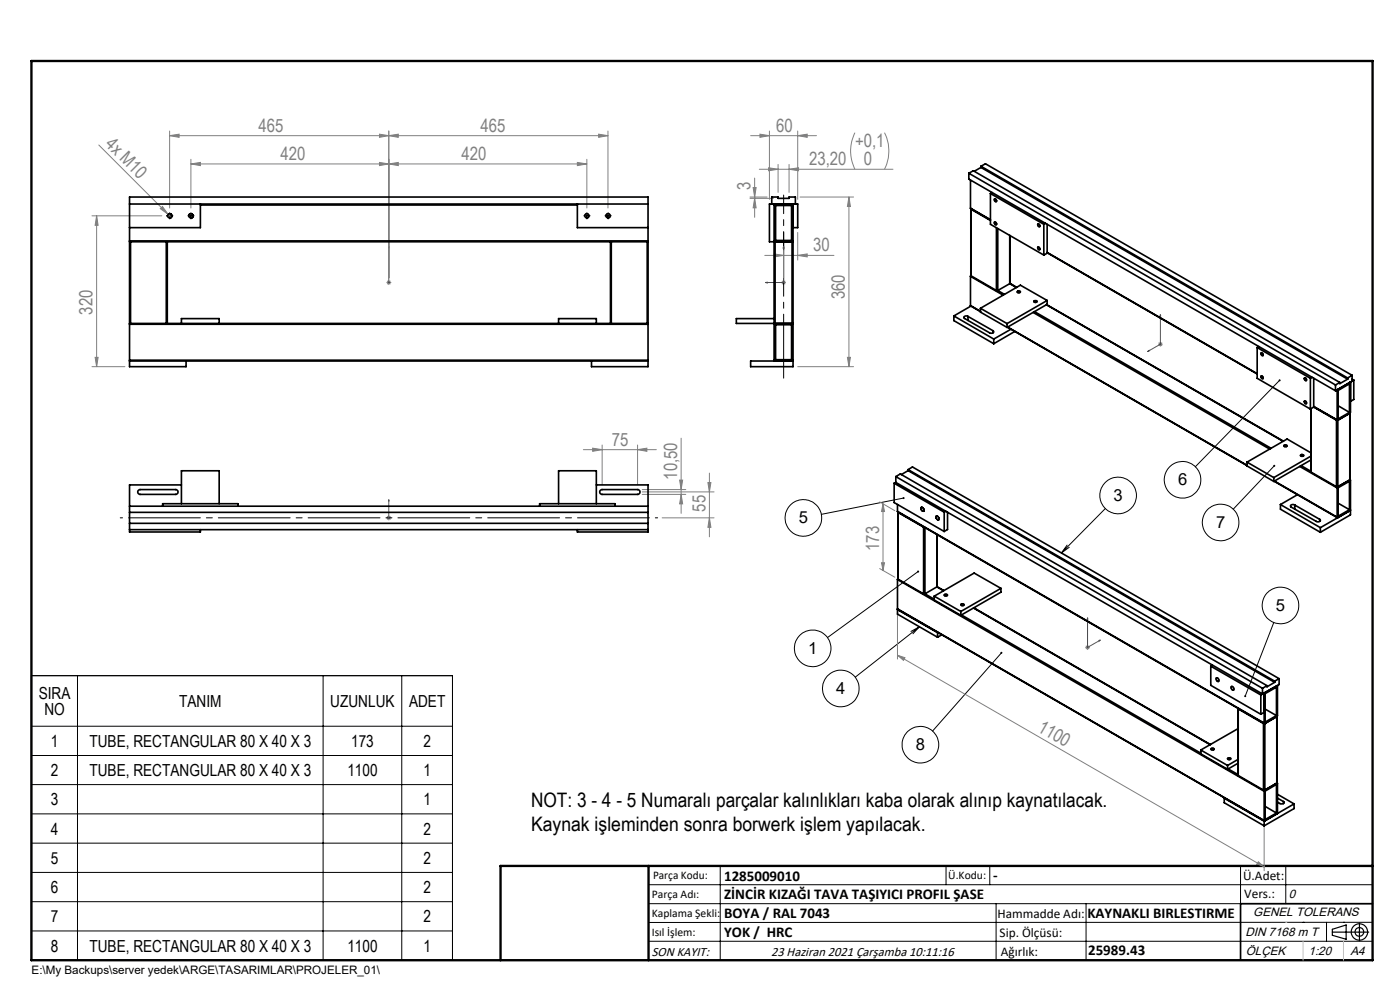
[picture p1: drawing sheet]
<svg xmlns="http://www.w3.org/2000/svg" width="297mm" height="210mm" viewBox="0 0 297 210" stroke-linecap="round" stroke-linejoin="round" font-family="sans-serif">
<g fill="none" stroke="#000" stroke-width=".21">
<path d="M35.5 45.9a.5 .5 0 0 1 .5-.6 .5 .5 0 0 1 .5 .5 .5 .5 0 0 1-.6 .5M35.7 45.8h.5M36 45.5v.5M40 45.9a.51 .51 0 0 1 .4-.6 .51 .51 0 0 1 .6 .5 .51 .51 0 0 1-.6 .5M40.3 45.8h.4M40.5 45.5v.5M124 45.9a.51 .51 0 0 1 .4-.6 .51 .51 0 0 1 .6 .5 .51 .51 0 0 1-.6 .5M124.2 45.8h.5M124.5 45.5v.5M128.5 45.9a.51 .51 0 0 1 .5-.6 .51 .51 0 0 1 .5 .5 .51 .51 0 0 1-.6 .5M128.7 45.8h.6M129 45.5v.5"/>
<path d="M211 42.1a.36 .36 0 0 1 .4 .3 .36 .36 0 0 1-.2 .4l-.3-.3zM211 47.1v-.1a.36 .36 0 0 1 .4 .3 .36 .36 0 0 1-.2 .4l-.3-.3zM220.1 52.3a.38 .38 0 0 1 .5 .3 .38 .38 0 0 1-.2 .4l-.2-.2zM220.1 47.4a.38 .38 0 0 1 .5 .3 .38 .38 0 0 1-.2 .4l-.2-.2zM215.8 61.8l.1-.1a.3 .3 0 0 1 .4-.1 .3 .3 0 0 1 .1 .5 .38 .38 0 0 1-.6-.3zM219.3 63.8h.2a.33 .33 0 0 1 .3-.1 .33 .33 0 0 1 .2 .4 .4 .4 0 0 1-.4 .1 .4 .4 0 0 1-.3-.4zM267.5 79.8a.38 .38 0 0 1 .4 .1 .38 .38 0 0 1 0 .5 .51 .51 0 0 1-.4-.6zM267.5 74.9a.38 .38 0 0 1 .4 .1 .38 .38 0 0 1 0 .5 .51 .51 0 0 1-.4-.6zM270.3 98.8l-8.7 9.2M271.5 80.7l-17.9 18.3M272.3 94.5l.1-.1a.32 .32 0 0 1 .4-.1 .32 .32 0 0 1 .1 .4 .4 .4 0 0 1-.6-.2zM275.9 96.5a.33 .33 0 0 1 .4-.2 .33 .33 0 0 1 .2 .5 .36 .36 0 0 1-.4 0 .36 .36 0 0 1-.2-.3z"/>
<path d="M276.7 80.1a.42 .42 0 0 1 .4 .2 .42 .42 0 0 1 0 .5l-.4-.3zM276.7 85a.42 .42 0 0 1 .4 .2 .42 .42 0 0 1 0 .5l-.4-.3zM191.7 105.6l-17.5 3.5M195.4 107.6a.54 .54 0 0 1 .6 .3 .54 .54 0 0 1-.1 .6 .63 .63 0 0 1-.5-.9zM198.6 109.5a.51 .51 0 0 1 .5 .2 .51 .51 0 0 1-.1 .6 .66 .66 0 0 1-.4-.8zM226.4 115.6l-1.2 1.7M226.8 116.1l-1.6 1.2M234.5 107.9l-9.3 9.4M194.8 121.2l-19.3 14M195.1 133l-13.7 10.6M195.1 133l-1.4 1.4M195.1 133l-1.8 .9"/>
<path d="M200.3 126.1a.35 .35 0 0 1 .4-.1 .35 .35 0 0 1 .2 .4 .36 .36 0 0 1-.4 .1 .36 .36 0 0 1-.2-.4zM203.8 128.2l.2-.1a.29 .29 0 0 1 .4 0 .29 .29 0 0 1 .1 .3 .38 .38 0 0 1-.4 .2 .38 .38 0 0 1-.3-.4zM212.4 138.5l-14.6 16.6M270.2 132l-6 15.7M6.7 143.3h89.3v60.4h-89.3zM6.7 154h89.3M16.4 143.3v60.4M68.5 143.3v60.4M85.2 143.3v60.4M256.9 158.8l.2-.1a.31 .31 0 0 1 .3 0 .31 .31 0 0 1 .1 .4h-.1a.33 .33 0 0 1-.4 0 .33 .33 0 0 1-.1-.3zM258 143.8a.48 .48 0 0 1 .6 .2 .48 .48 0 0 1-.2 .6h-.1a.63 .63 0 0 1-.3-.8zM261.2 145.6a.5 .5 0 0 1 .5 .3 .5 .5 0 0 1-.1 .6 .66 .66 0 0 1-.4-.9z"/>
<path d="M6.7 160.3h89.3M6.7 166.4h89.3M6.7 172.6h89.3M6.7 178.8h89.3M260.5 160.8l.1-.1a.3 .3 0 0 1 .4 0 .3 .3 0 0 1 .1 .4h-.1a.34 .34 0 0 1-.4 .1 .34 .34 0 0 1-.2-.4zM6.7 185.1h89.3M6.7 191.3h89.3M6.7 197.5h89.3M137.6 187.7h153.6M137.6 191.7h153.6M137.6 199.7h153.6M152.8 183.7v20"/>
<path d="M200.7 183.7v4M210 183.7v4M211.3 191.7v12M230.4 191.7v12M263.2 183.7v20M272.8 183.7v8M276.4 195.6h.1M281.4 195.6v4.1M285 195.6h.1M291.2 195.6l-153.6 .1"/>
<circle cx="170.4" cy="109.9" r="3.9"/>
<circle cx="237.2" cy="105.1" r="3.9"/>
<circle cx="250.9" cy="101.8" r="3.9"/>
<circle cx="259" cy="110.8" r="3.9"/>
<circle cx="172.4" cy="137.5" r="3.9"/>
<circle cx="271.7" cy="128.4" r="3.9"/>
<circle cx="178.4" cy="146" r="3.9"/>
<circle cx="195.3" cy="158" r="3.9"/>
</g>
<g fill="none" stroke="#000" stroke-width=".25">
<path d="M282.6 197.7h7.8M282.6 197.1l3-.9v3l-3-.8zM288.4 195.8v3.8M106.2 203.7h185"/>
<circle cx="288.4" cy="197.7" r="1.74"/>
<circle cx="288.4" cy="197.7" r=".93"/>
</g>
<g fill="none" stroke="#00f" stroke-width=".21">
<path d="M82.5 59.9v.1zM82.5 52.2v.4v-.4M82.5 59.9h.1M82.5 52.2v7.7M162.4 59.9h.4v.1zM166.2 52.2l.1 .4h-.2zM166.2 52.2v7.7h-3.8M243.5 74.6l.2-.2v.1zM246.2 66.7v.3l-.1 .1zM246.2 66.7v6.3l-2.7 1.6M82.5 106v.4v-.4M82.5 109.8v.2z"/>
<path d="M82.5 109.8h.1M82.5 106v3.8M230.7 131v6.3l2.7-1.5M230.7 131l.1 .3-.2 .1zM233.2 135.8h.2l-.2 .2z"/>
</g>
<g fill="none" stroke="#808080" stroke-width=".21">
<path d="M21 30.8l15.3 15.3M36 28.8l2-.3v.6zM36 27.8v16.3M36 28.8h93M40.5 34.8l2-.3v.6zM40.5 33.8v10.3M40.5 34.8h84M80.5 34.5l2 .3-2 .3zM80.5 28.5l2 .3-2 .3zM82.5 34.8l2-.3v.6zM82.5 28.8l2-.3v.6zM82.5 27.8v31.1"/>
<path d="M122.5 34.5l2 .3-2 .3zM124.5 33.8v10.3M127 28.5l2 .3-2 .3zM129 27.8v16.3M159.2 28.8h14M159.8 39.8h.6l-.3 2zM160.1 37.8v8.3M161.1 35.9h28.3M161.2 28.5l2 .3-2 .3zM163.1 35.6l2 .3-2 .3zM163.2 27.8v14.5M165.1 34.9v5.9"/>
<path d="M167.4 35.9l2-.3v.6zM167.4 34.9v5.9M169.2 28.8l2-.3v.6zM169.2 27.8v14.5M181.4 28.1a8.6 8.6 0 0 0 0 7.8M187.6 28.1a8.6 8.6 0 0 1 0 7.8M19.5 45.8h14.8M20.5 45.8l.3 2h-.6zM20.5 45.8v32M34 44.3l.5-.5 1.1 1.6zM82 59.9h1M82.1 59.6l.7 .7"/>
<path d="M82.5 59.4v1.1M82.8 59.6l-.7 .7M159.1 42.1h5M159.1 41.8h3.6M160.1 42.1l.3 2h-.6zM162.2 54.2h14.7M164.2 53.9l2 .3-2 .3zM165.7 59.9h1M165.9 59.6l.7 .7M166.2 53.2v5.7M166.2 59.4v1.1M166.6 59.6l-.7 .7"/>
<path d="M169.2 54.2l2-.3v.6zM169.2 49.3v5.9M169.7 41.8h11.4M180.1 41.8l.3 2h-.6zM180.1 41.8v36M19.5 77.8h7M20.2 75.8h.6l-.3 2zM169.2 77.8h11.9M179.8 75.8h.6l-.3 2zM245.7 73h1M245.8 72.7l.7 .7M246.2 72.5v1"/>
<path d="M246.5 72.7l-.7 .7M123.8 95.4h15.4M125.7 95.1l2 .3-2 .3zM127.7 94.4v8.4M135.3 95.4l1.9-.3v.6zM135.3 94.4v8.4M144.5 92.9v16M82 109.8h1M82.1 109.5l.7 .7M82.5 109.4v1M82.8 109.5l-.7 .7M136.2 104.3h15.3"/>
<path d="M136.2 104.9h9.3M136.2 103.8h9.3M140.5 109.8h11M144.2 101.8h.6l-.3 2zM144.5 104.9l.3 2h-.6zM150.2 102.4h.6l-.3 1.9zM150.5 109.8l.3 2.1h-.6zM150.5 100.4v13.5M186.6 106.5l3.2 1.8M187 119.4h.6l-.3 1.6zM187.3 106.9l.3 1.6h-.6zM187.3 106.9v14.1"/>
<path d="M186.6 120.6l3.2 1.8M190.4 139l1.6 .5-.3 .6zM190.4 130v9.8M190.4 139l77.8 44.9M230.2 137.3h1M230.4 137l.7 .7M230.7 136.8v1.1M231.1 137l-.7 .7M268.2 174.9v9.8M266.9 182.8l1.3 1.1-1.6-.5z"/>
</g>
<g fill="none" stroke="#000" stroke-width=".21" stroke-dasharray="15.2 1.3 1.3 1.3">
<path d="M35.5 45.8h-.2M36 45.3v-.2M36 46.3v.1M36.5 45.8h.2M40 45.8h-.2M40.5 45.3v-.2M40.5 46.3v.1M41 45.8h.2M124 45.8h-.2M124.5 45.3v-.2M124.5 46.3v.1M125 45.8h.2"/>
<path d="M128.5 45.8h-.2M129 45.3v-.2M129 46.3v.1M129.5 45.8h.2"/>
</g>
<path d="M166.2 53.1v-11.7" fill="none" stroke="#000" stroke-width=".21" stroke-dasharray="15.2 1.3 1.3 1.3" stroke-dashoffset="11.3"/>
<path d="M166.2 80.2v-30.9" fill="none" stroke="#000" stroke-width=".21" stroke-dasharray="15.2 1.3 1.3 1.3" stroke-dashoffset="1.7"/>
<path d="M25.5 109.8h114" fill="none" stroke="#000" stroke-width=".21" stroke-dasharray="15.2 1.3 1.3 1.3" stroke-dashoffset="-1.8"/>
<path d="M291.2 191.7h-28v12" fill="none" stroke="#000" stroke-width=".35"/>
<path d="M6.7 12.9h284.5v190.8h-284.5zM137.6 183.7v20M291.2 183.7h-185v20" fill="none" stroke="#000" stroke-width=".5"/>
<path d="M276.4 199.7v4M285 199.7v4" fill="none" stroke="#c0c0c0" stroke-width=".21"/>
<path d="M272.8 195.6h.1" fill="none" stroke="#c0c0c0" stroke-width=".25"/>
<path d="M191.5 105.5v.1a.21 .21 0 0 0 .2 .3 .21 .21 0 0 0 .2-.3h-.2h.2l-.2-.2zM194.6 121.1a.22 .22 0 0 0 0 .3 .22 .22 0 0 0 .3 0 .22 .22 0 0 0 0-.3l-.1 .1 .1-.1zM212.3 138.3a.22 .22 0 0 0-.1 .3 .22 .22 0 0 0 .4 .1 .22 .22 0 0 0 0-.4l-.2 .2 .2-.2zM264 147.5v.3l.2-.1-.1 .2 .2-.1v-.3zM270.2 98.7l-.1 .1a.21 .21 0 0 0 .3 .2 .21 .21 0 0 0 .1-.3l-.2 .1 .1-.2zM271.4 80.5a.21 .21 0 0 0-.1 .3 .21 .21 0 0 0 .3 0 .21 .21 0 0 0 0-.3l-.1 .2 .1-.2z" fill="#000"/>
<g fill="#00f">
<path d="M82.5 59.9v.1zM82.5 52.2v.4z"/>
<path d="M243.5 74.6l.2-.1v-.1zM246.2 66.7l-.1 .4 .1-.1z"/>
<path d="M162.4 59.9l.4 .1v-.1zM166.2 52.2l-.1 .4h.2z"/>
<path d="M82.5 106v.4zM82.5 109.8v.2z"/>
<path d="M233.2 135.8h.2l-.2 .2zM230.7 131l.1 .3-.2 .1z"/>
</g>
<g fill="#808080">
<path d="M34 44.3l.5-.5 1.1 1.6z"/>
<path d="M266.9 182.8l1.3 1.1-1.6-.5zM190.4 139l1.6 .5-.3 .6z"/>
<path d="M167.4 35.9l2-.3v.6zM163.1 35.6l2 .3-2 .3z"/>
<path d="M80.5 34.5l2 .3-2 .3zM40.5 34.8l2-.3v.6zM80.5 28.5l2 .3-2 .3zM36 28.8l2-.3v.6z"/>
<path d="M82.5 34.8l2-.3v.6zM122.5 34.5l2 .3-2 .3zM82.5 28.8l2-.3v.6zM127 28.5l2 .3-2 .3z"/>
<path d="M161.2 28.5l2 .3-2 .3zM169.2 28.8l2-.3v.6z"/>
<path d="M135.3 95.4l1.9-.3v.6zM125.7 95.1l2 .3-2 .3z"/>
<path d="M169.2 54.2l2-.3v.6zM164.2 53.9l2 .3-2 .3z"/>
<path d="M160.1 42.1l.3 2h-.6zM159.8 39.8h.6l-.3 2zM150.5 109.8l.3 2.1h-.6zM150.2 102.4h.6l-.3 1.9zM187 119.4h.6l-.3 1.6zM187.3 106.9l.3 1.6h-.6z"/>
<path d="M144.5 104.9l.3 2h-.6zM144.2 101.8h.6l-.3 2z"/>
<path d="M180.1 41.8l.3 2h-.6zM179.8 75.8h.6l-.3 2z"/>
<path d="M20.5 45.8l.3 2h-.6zM20.2 75.8h.6l-.3 2z"/>
</g>
<g fill="none" stroke="#000" stroke-width=".35">
<path d="M205.5 36.8v1.2l77.8 44.9M205.5 36.8l77.8 44.9M205.5 36.8l1-.6 77.7 44.9M205.9 38.2v6M208.1 35.5l-1.4 .8M208.1 35.5l77.8 44.9M208.1 35.3l1-.6 77.7 44.9M208.1 35.3l77.8 44.9M208.1 35.3v.2M27.5 51.3h.2M27.5 51.1v.2M27.5 51.1v-9.3h110v9.3"/>
<path d="M27.5 51.3v17.3M27.5 51.1h110M27.5 43.3h110M27.7 51.3v17.3M27.7 51.3h7.6M35.3 51.3h.2M35.3 51.3v17.3M35.5 51.3h94M35.5 51.3v17.3M42.5 43.3v5h-15M42.5 43.5h80M122.5 43.3v5h15"/>
<path d="M129.5 51.3h.2M129.5 51.3v17.3M129.7 51.3h7.6M129.7 51.3v17.3M137.3 51.3h.2M137.3 51.3v17.3M137.5 51.1v.2M137.5 51.3v17.3M163.7 43.3v-1.5h1.4v.3h2.3v-.3h1.3v1.5M164.2 51.1l.2 .2M164.2 43.3v25.3M164.4 43.3l-.2 .2"/>
<path d="M164.4 51.3h3.6M164.4 51.3v17.3M164.5 43.6h3.4v7.4h-3.4zM168 51.3h.2v17.3h-.2M168 43.3l.2 .2M168 51.3v17.3M168.2 48.3h1v-5h-6v8h1.2M168.2 43.3v7.8l-.2 .2M205.9 44.2l4.2 2.5M205.9 58.6v6.2M205.9 44.2l4.2 2.4M205.9 58.6l6.9 4"/>
<path d="M206 58.4l-.1 .2M206 44.4v-.1v14.2M206 44.4l4.1 2.4M206 44.4v14.1M206 58.5l5.4 3.1M210.1 41.1l11.3 6.5M210.1 41.1v6.5l11.3 6.5M210.5 40.8l-.4 .3M211 42.2a.32 .32 0 0 1 .3 .2 .32 .32 0 0 1-.1 .4l-.2-.2zM211 47.1a.32 .32 0 0 1 .3 .2 .32 .32 0 0 1-.1 .4l-.2-.3zM211.4 48.3v13.3M211.7 48.5v13.1"/>
<path d="M214.2 49.9v10.3M214.3 50v10.1M220.2 52.4h.1a.3 .3 0 0 1 .3 .3 .3 .3 0 0 1-.2 .3l-.2-.2zM220.2 47.5h.1a.3 .3 0 0 1 .3 .3 .3 .3 0 0 1-.2 .3l-.2-.2zM221.4 47.6v6.5M221.8 47.4l-.4 .2M222.1 53.6l44.6 25.7M222.1 47.6v6.1l-.7 .4M222.1 53.5l44.6 25.8M27.5 68.6h.2M27.5 68.6v.2M27.5 76.4v.2"/>
<path d="M27.5 68.8v7.6M27.5 76.6v1.2h12v-1.2M27.5 68.8h110M27.5 76.4h110M27.5 76.6h110M27.7 68.6h7.6M35.3 68.6h.2M35.5 68.6h94M38.5 68.6v-1h8v1M118.5 68.6v-1h8v1M125.5 76.6v1.2h12v-1.2M129.5 68.6h.2"/>
<path d="M129.7 68.6h7.6M137.3 68.6h.2M137.5 68.6v.2M137.5 76.4v.2M137.5 68.8v7.6M159.2 76.6h9v1.2h-9zM164.2 68.6h.2M164.2 67.6h-8v1h8M164.4 68.6l-.2 .1v7.7l.2 .2M164.4 68.6h3.6M164.5 68.9h3.4v7.4h-3.4zM168 68.6l.2 .1v7.7l-.2 .2"/>
<path d="M202.4 67v1l8.4 4.9M202.4 67l8.4 4.9M205.4 67.1a.46 .46 0 0 0-.6-.1 .46 .46 0 0 0-.3 .5l5.4 3.1a.49 .49 0 0 0 .5 .1 .49 .49 0 0 0 .3-.5M205.4 67.1l5.3 3.1M205.4 67.1v.9M205.9 64.8v.1M205.9 64.8l2.1 1.2M205.9 64.9l2.1 1.2M206 64.9l-3.6 2.1M208 65.4v.8l5.6 3.3M208 65.4l5.6 3.2M210.7 70.2v.4"/>
<path d="M210.8 71.9v1M211.4 61.6h.3M211.7 61.6l1.4 .8M213.6 68.6v.9M213.7 69.4l50.8 29.4M213.8 69.4l50.7 29.3M214.2 60.2l-2.5 1.4M214.2 60.2l1.4 .8M214.3 60.1l-.1 .1M214.3 60.1l1.4 .9M214.5 69.8l-3.7 2.1M215.3 70.3l-4.5 2.6"/>
<path d="M215.8 61.8h.1a.29 .29 0 0 1 .3-.1 .29 .29 0 0 1 .2 .3l-.1 .1a.29 .29 0 0 1-.3 0 .29 .29 0 0 1-.2-.3zM219.2 66.3l50.2 29M219.3 63.9l.1-.1a.33 .33 0 0 1 .4-.1 .33 .33 0 0 1 .2 .3 .39 .39 0 0 1-.7-.1zM219.5 66.1l50.2 29M222 64.7l50.2 28.9M222 64.6l50.3 29M222.1 63.7v.8l-8.5 5M222.1 63.7l-8.5 4.9M222.1 63.7l-5.6-3.2-8.5 4.9M266.7 73.7v6.5l11.3 6.6M266.7 73.7l11.3 6.5M267.1 73.5l-.4 .2"/>
<path d="M267.5 79.8a.3 .3 0 0 1 .5 .1 .3 .3 0 0 1-.2 .4l-.3-.2zM267.5 74.9a.3 .3 0 0 1 .5 .1 .3 .3 0 0 1-.2 .4l-.3-.2zM286.8 79.6l-.9 .6M286.8 79.6v1.2l-3.5 2.1M192.7 99.8l-1.5 .9M192.7 99.8l77.7 44.9M192.7 99.6v.2M192.7 99.6l77.7 44.9M192.7 99.6l.9-.5 77.8 44.9M264.5 98l5.7 3.3M264.5 98v.8l5.7 3.3M272.5 94.4a.29 .29 0 0 1 .3 0 .29 .29 0 0 1 .1 .3 .3 .3 0 0 1-.3 .1 .3 .3 0 0 1-.2-.3z"/>
<path d="M275.7 98.9l8 4.6M275.9 96.5l.2-.1 .4 .1a.3 .3 0 0 1-.3 .3 .3 .3 0 0 1-.3-.3zM276 98.8l2.1 1.2M276.7 80.2a.29 .29 0 0 1 .4 .1 .29 .29 0 0 1-.1 .4zM276.8 85a.32 .32 0 0 1 .3 .3 .32 .32 0 0 1-.1 .3l-.2-.1zM278 80.2v6.6M278.1 96.8l-7.9 4.5M278.1 97.6l-7.9 4.5M278.1 96.1l-5.1-3-8.5 4.9M278.1 86.7v13.4M278.3 80l-.3 .2M278.7 86.3l5 2.8"/>
<path d="M278.7 86.4l4.8 2.7M278.7 86.4l-.7 .4M278.7 80.2v6.2M278.7 86.2l5 2.9M283.3 81.7v1.2M283.5 89.1h.3M283.5 89.1v14.1M283.5 82.8l.2 .1M283.7 89.1h.1M283.7 82.9v6.2M283.8 89.1v14.1M283.9 82.8l2.4-1.4v6.1l-2.4 1.4z"/>
<path d="M283.9 86.1l2.4 1.4M284.2 81.1l-.9 .6M285.9 80.2v.2M285.9 80.4l-1.7 1v-.3M286.3 87.7l-2.5 1.4M286.3 87.7v14.1M286.4 87.6l-.1 14.2M286.4 81.1h.1M286.5 81.2l-.2-.1-2.5 1.5-.1 .3M286.8 80.4l.4 .2M287.2 80.6l-.7 .5v6.3l-.2 .3M287.2 80.6v4.1l-.7 .5"/>
<path d="M27.5 112.4h110M27.5 111h110M27.5 108.7h110M27.5 107.4h110M29.4 104l.2-.2h7.7a.51 .51 0 0 1 .5 .6 .51 .51 0 0 1-.5 .5h-7.6a.5 .5 0 0 1-.5-.3 .5 .5 0 0 1 .2-.6zM34.5 107.4v-.6h16v.6M38.5 102.9h-11v9.9h15v-.4M38.5 106.8v-6.9h8v6.9M114.5 107.4v-.6h16v.6M118.5 106.8v-6.9h8v6.9M126.5 102.9h11v9.9h-15v-.4M127.3 104.1l.3-.3h7.7a.51 .51 0 0 1 .5 .6 .51 .51 0 0 1-.5 .5h-7.6a.51 .51 0 0 1-.4-.8z"/>
<path d="M189.7 102.5v4.1l10.6 6.1M189.7 102.5l10.6 6.1M190 101.1v1.2M190 101.1l77.8 44.9M190 102.3l77.8 44.9M190 101.1l1-.6 77.8 44.9M190 102.3l-.3 .2M190.4 108.5l77.8 45M190.4 108.5l77.8 44.9M190.4 107v1.5M190.5 108.6v.1M190.5 108.6v14.3"/>
<path d="M190.5 108.7l5.4 3.1M190.5 108.7v14.2M195.4 107.7a.4 .4 0 0 1 .5 .2 .4 .4 0 0 1-.1 .5l-.3-.3zM195.9 111.8l.2 .1M195.9 111.8v14.2M196.2 111.9v14.1M198.7 109.5h.1a.38 .38 0 0 1 .4 .3 .38 .38 0 0 1-.3 .4 .52 .52 0 0 1-.2-.7zM198.8 113.4v11.1M200.3 108.6v4.1M200.7 108.4l-.4 .2M201 108.6v3.7l-.7 .4M270.2 101.3v.8"/>
<path d="M270.3 102.1l13.4 7.7M270.4 102.1l13.3 7.6M271.6 107v1l8.5 4.9M271.6 107l8.5 4.9M274.7 107.1a.49 .49 0 0 0-.6-.1 .49 .49 0 0 0-.3 .5l5.4 3.1a.46 .46 0 0 0 .6 .1 .46 .46 0 0 0 .2-.5M274.7 107.1l5.3 3.1M274.7 107.1v.9M275.2 104.9l-3.6 2.1M278.1 100.1h.1M278.1 100.1l5.4 3.1M280 110.2v.4M280.1 111.9v1"/>
<path d="M283.5 103.2h.3M283.7 103.5v6.2M283.8 103.2l-.1 .3M283.9 103.5l2.4-1.4v6l-2.4 1.4zM283.9 106.7l2.4 1.4M286.3 101.8h.2v6.4l-2.7 1.6-.1-.1M286.3 101.8l-2.5 1.4M286.4 101.8h.1M286.5 108.2v.1M286.5 108.3v.9l-6.4 3.7M286.5 108.3l-6.4 3.6M190.4 129.1l77.8 45"/>
<path d="M190.4 122.9v6.2M190.4 129.3v1l8.5 4.9M190.4 122.9l77.8 44.9M190.4 129.3l8.5 4.9M190.5 122.7l-.1 .2M190.5 129.2l-.1 .1M190.5 122.9l5.4 3.1M195.9 126h.3M196.2 126l2 1.1M198.2 126.5l5.6 3.2M198.2 126.5v.8l5.6 3.2M198.8 124.5l-2.6 1.5"/>
<path d="M198.8 124.5l1.4 .8M198.8 124.4v.1M198.9 134.2v1M199 134.2h-.1M199.8 134.6l-.9 .6M200.3 126.1a.33 .33 0 0 1 .4-.1 .33 .33 0 0 1 .2 .4 .34 .34 0 0 1-.3 .1 .34 .34 0 0 1-.3-.4zM203.8 129.7v.8M203.9 128.2a.27 .27 0 0 1 .4-.2 .27 .27 0 0 1 .1 .4 .32 .32 0 0 1-.3 .1 .32 .32 0 0 1-.2-.3zM204 130.4l50.7 29.4M206.5 129l50.2 29M206.6 128.9l50.2 29M212.3 124.8l-8.5 4.9"/>
<path d="M212.3 124.8v.8l-8.5 4.9M212.3 124.8l-5.6-3.2-8.5 4.9M254.7 159.1v.8l5.7 3.3M254.7 159.1l5.7 3.3M256.9 141.3v4.1l10.6 6.1M256.9 141.3l10.6 6.1M256.9 158.8h.1a.28 .28 0 0 1 .3-.2 .28 .28 0 0 1 .2 .4 .34 .34 0 0 1-.6-.2zM257.2 141.1l-.3 .2M258 143.8a.42 .42 0 0 1 .5 .3 .42 .42 0 0 1-.1 .5l-.3-.4zM261.2 145.7a.4 .4 0 0 1 .5 .2 .4 .4 0 0 1-.2 .5l-.3-.3zM262.6 154.6l-7.9 4.5M262.7 150.4l-.1-.2 .1 14.3"/>
<path d="M262.7 150.4l5.3 3.1M262.7 150.4v14.1M267.5 147.4l.7-.4v6.4M267.5 147.4v4.1M267.8 146v1.2M268 153.5h.3M268 153.5v14.1M268.2 153.4l.1 .1M268.2 151.1l-.7 .4M268.3 146.9l-.1 .3M268.3 153.5v14.1M268.4 147.1l2.4-1.3v6l-2.4 1.4z"/>
<path d="M268.4 150.4l2.4 1.4M268.8 145.4l-1 .6M270.4 144.7l-1.6 1v-.3M270.4 144.5v.2M270.9 145.5h.1v6.4l-.1 .1M270.9 152l-2.6 1.5M270.9 152v14.1M270.9 145.4h.1M270.9 151.9v14.1M271.4 144v1.2l-3.6 2M271.4 144l-1 .5M259.7 169.3l8.5 4.9"/>
<path d="M259.7 169.3v1l8.5 4.9M259.8 169.3h-.1M260.4 162.4v.8M260.5 160.8a.28 .28 0 0 1 .4-.1 .28 .28 0 0 1 .1 .4h-.1a.26 .26 0 0 1-.3 .1 .26 .26 0 0 1-.1-.4zM260.6 163.1l2 1.2M262.6 161.1l-2.2 1.3M262.6 161.9l-2.2 1.3M262.7 164.5l5.3 3.1M268 167.6h.3M268.2 167.8v6.3M268.2 174.2v1M268.3 167.6l-.1 .2"/>
<path d="M268.4 167.8l2.4-1.4v6.1l-2.4 1.3zM268.4 171.1l2.4 1.4M270.9 166.1h.1v6.4l-2.7 1.7-.1-.1M270.9 166.1l-2.6 1.5M270.9 166v.1M270.9 166.1h.1M271 168.5l3.5 2M271 169.3l1.3 .7M272.3 170a.36 .36 0 0 1-.1 .5 .36 .36 0 0 1-.5 0l-.7-.4M272.3 170v.5M274.5 170.5l-6.3 3.7M274.5 170.5v1l-6.3 3.7"/>
<circle cx="36" cy="45.8" r=".43"/>
<circle cx="40.5" cy="45.8" r=".43"/>
<circle cx="124.5" cy="45.8" r=".42"/>
<circle cx="129" cy="45.8" r=".43"/>
</g>
<g font-size="4.2">
<text x="112.6" y="171.1">NOT: 3 - 4 - 5 Numaralı parçalar kalınlıkları kaba olarak alınıp kaynatılacak.</text>
<text x="112.6" y="176.3">Kaynak işleminden sonra borwerk işlem yapılacak.</text>
</g>
<g font-size="3.9" fill="#808080">
<text x="54.9" y="27.9">465</text>
<text x="101.9" y="27.9">465</text>
<text x="164.7" y="27.9">60</text>
<text x="22.2" y="30.8" transform="rotate(45 22.2 30.8)">4x M10</text>
<text x="59.5" y="33.9">420</text>
<text x="97.9" y="33.9">420</text>
<text x="171.6" y="35">23,20</text>
<text x="181.4" y="31.1">+0,1</text>
<text x="183.2" y="35">0</text>
<text x="159.2" y="40.4" transform="rotate(-90 159.2 40.4)">3</text>
<text x="172.5" y="53.3">30</text>
<text x="179.2" y="63.5" transform="rotate(-90 179.2 63.5)">360</text>
<text x="19.6" y="66.8" transform="rotate(-90 19.6 66.8)">320</text>
<text x="129.8" y="94.5">75</text>
<text x="143.6" y="101.8" transform="rotate(-90 143.6 101.8)">10,50</text>
<text x="149.6" y="108.5" transform="rotate(-90 149.6 108.5)">55</text>
<text x="186.5" y="116.9" transform="rotate(-90 186.5 116.9)">173</text>
<text x="220" y="155" transform="rotate(30 220 155)">1100</text>
</g>
<g font-size="3.5">
<text x="236.2" y="106.2">3</text>
<text x="249.9" y="102.9">6</text>
<text x="169.5" y="111">5</text>
<text x="258" y="112">7</text>
<text x="270.7" y="129.6">5</text>
<text x="171.4" y="138.6">1</text>
<text x="8.2" y="148.2">SIRA</text>
<text x="38" y="150">TANIM</text>
<text x="70.1" y="150">UZUNLUK</text>
<text x="86.8" y="150">ADET</text>
<text x="177.4" y="147.2">4</text>
<text x="9.4" y="151.7">NO</text>
<text x="10.8" y="158.4">1</text>
<text x="19" y="158.4">TUBE, RECTANGULAR 80 X 40 X 3</text>
<text x="74.5" y="158.4">173</text>
<text x="89.8" y="158.4">2</text>
<text x="194.3" y="159.1">8</text>
<text x="10.8" y="164.6">2</text>
<text x="19" y="164.6">TUBE, RECTANGULAR 80 X 40 X 3</text>
<text x="73.7" y="164.6">1100</text>
<text x="89.8" y="164.6">1</text>
<text x="10.8" y="170.8">3</text>
<text x="89.8" y="170.8">1</text>
<text x="10.8" y="177">4</text>
<text x="89.8" y="177">2</text>
<text x="10.8" y="183.3">5</text>
<text x="89.8" y="183.3">2</text>
<text x="10.8" y="189.5">6</text>
<text x="89.8" y="189.5">2</text>
<text x="10.8" y="195.7">7</text>
<text x="89.8" y="195.7">2</text>
<text x="10.8" y="201.9">8</text>
<text x="19" y="201.9">TUBE, RECTANGULAR 80 X 40 X 3</text>
<text x="73.7" y="201.9">1100</text>
<text x="89.8" y="201.9">1</text>
</g>
<g font-size="3.2">
<text x="153.6" y="186.8">1285009010</text>
<text x="153.6" y="190.8">ZİNCİR KIZAĞI TAVA TAŞIYICI PROFIL ŞASE</text>
<text x="210.7" y="186.6">-</text>
<text x="153.6" y="194.8">BOYA / RAL 7043</text>
<text x="230.7" y="194.8">KAYNAKLI BIRLESTIRME</text>
<text x="153.6" y="198.8">YOK / HRC</text>
<text x="230.8" y="202.6">25989.43</text>
</g>
<g font-size="2.8">
<text x="263.7" y="186.7">Ü.Adet:</text>
<text x="263.9" y="190.5">Vers.:</text>
<text x="211.6" y="194.8">Hammadde Adı:</text>
<text x="138.3" y="202.8">SON KAYIT:</text>
<text x="163.6" y="202.8">23 Haziran 2021 Çarşamba 10:11:16</text>
<text x="212.1" y="198.7">Sip. Ölçüsü:</text>
<text x="212.3" y="202.7">Ağırlık:</text>
</g>
<g font-size="2.6">
<text x="273.4" y="190.4">0</text>
<text x="265.9" y="194.4">GENEL TOLERANS</text>
<text x="264.2" y="198.5">DIN 7168 m T</text>
<text x="264.3" y="202.6">ÖLÇEK</text>
<text x="277.6" y="202.6">1:20</text>
<text x="286.5" y="202.6">A4</text>
</g>
<g font-size="2.5">
<text x="138.3" y="190.5">Parça Adı:</text>
<text x="138.5" y="186.5">Parça Kodu:</text>
<text x="201.2" y="186.5">Ü.Kodu:</text>
<text x="138.3" y="194.5">Kaplama Şekli:</text>
<text x="138.3" y="198.6">Isıl İşlem:</text>
<text x="6.7" y="206.7">E:\My Backups\server yedek\ARGE\TASARIMLAR\PROJELER_01\</text>
</g>
</svg>
